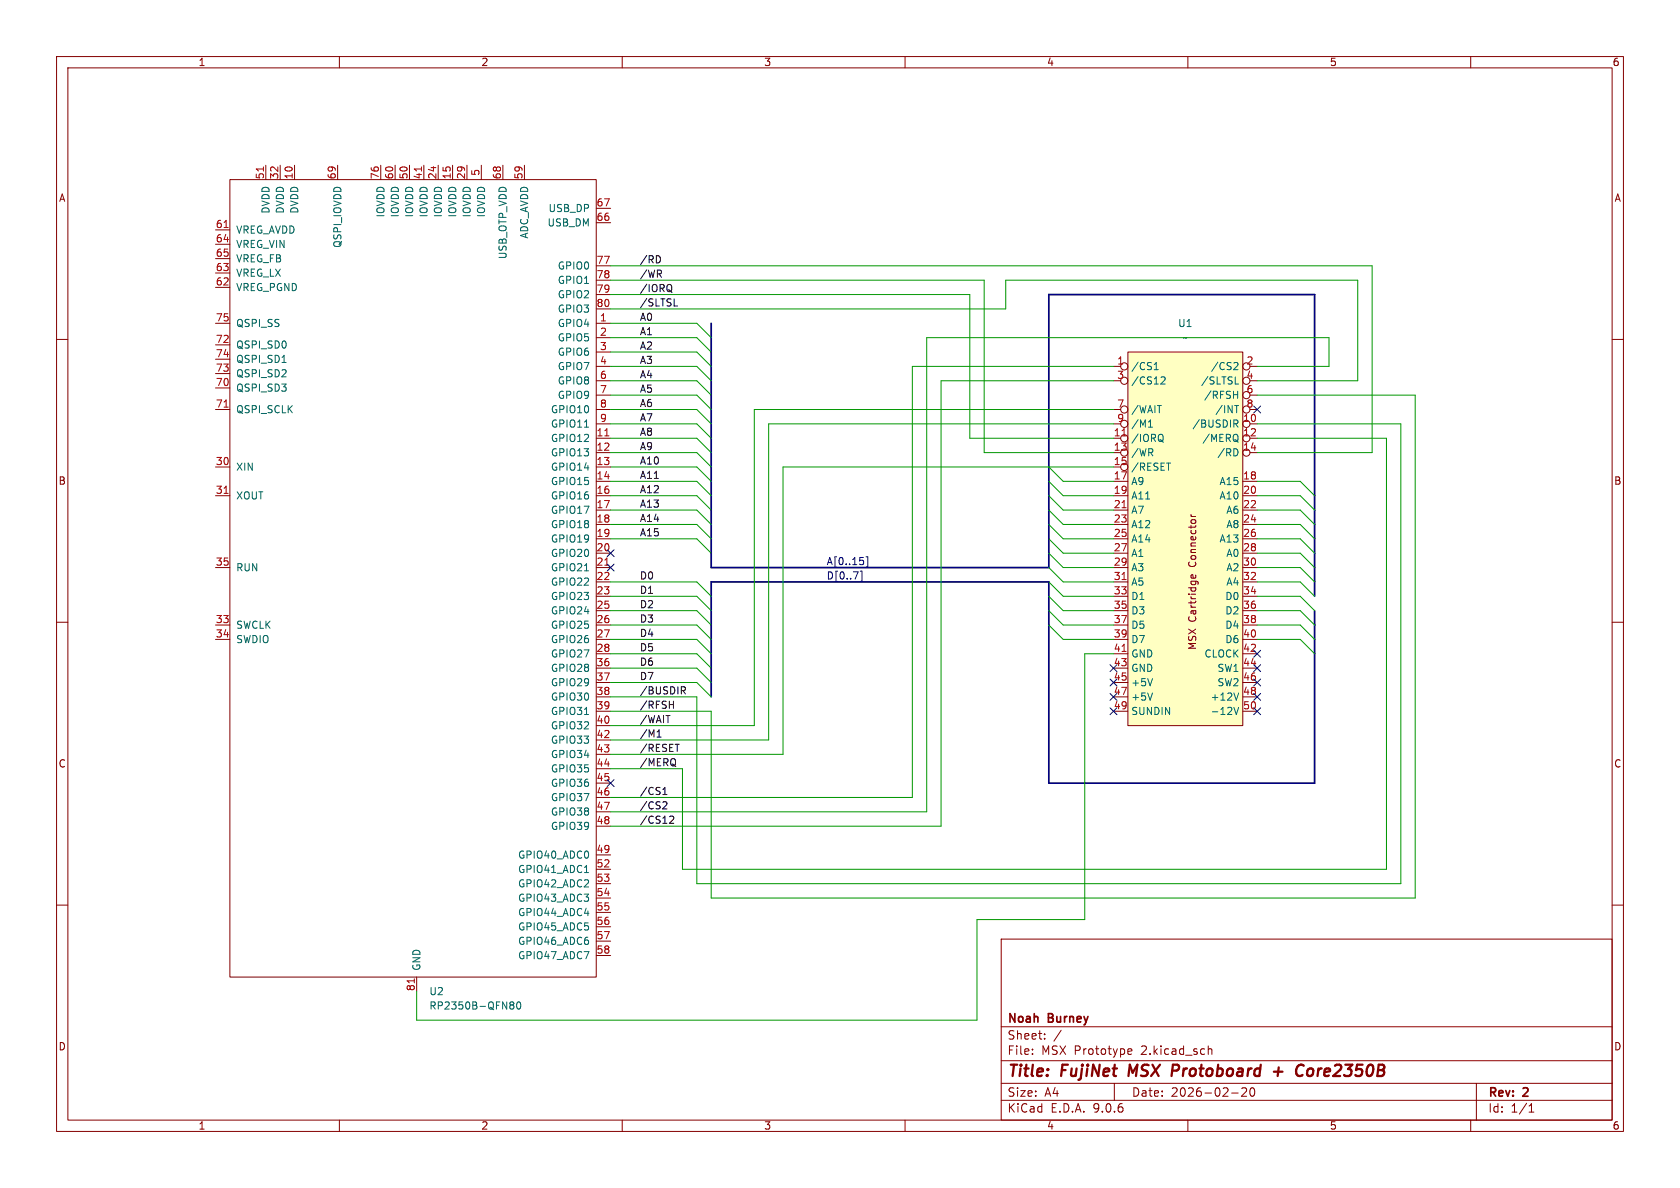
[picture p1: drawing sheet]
<svg xmlns="http://www.w3.org/2000/svg" width="297mm" height="210mm" viewBox="0 0 297 210" stroke-linecap="round" stroke-linejoin="round" font-family="sans-serif">
<g fill="none" stroke="#840000" stroke-width=".18">
<path d="M10 10h277v190h-277zM12 12h273v186h-273zM60 10v2M110 10v2M160 10v2M210 10v2M260 10v2M40.6 31.8h64.8v140.9h-64.8zM47 29.2v2.6M49.5 29.2v2.6M52.1 29.2v2.6M59.7 29.2v2.6"/>
<path d="M67.3 29.2v2.6M69.8 29.2v2.6M72.4 29.2v2.6M74.9 29.2v2.6M77.5 29.2v2.6M80 29.2v2.6M82.5 29.2v2.6M85.1 29.2v2.6M88.9 29.2v2.6M92.7 29.2v2.6M105.4 36.8h2.5M105.4 39.4h2.5"/>
<path d="M38.1 40.6h2.5M38.1 43.2h2.5M38.1 45.7h2.5M38.1 48.3h2.5M38.1 50.8h2.5M38.1 57.2h2.5M105.4 57.2h2.5M105.4 47h2.5M105.4 49.5h2.5M105.4 52.1h2.5M105.4 54.6h2.5M105.4 59.7h2.5"/>
<path d="M10 60h2M38.1 61h2.5M38.1 63.5h2.5M38.1 66h2.5M38.1 68.6h2.5M38.1 72.4h2.5M105.4 72.4h2.5M105.4 62.2h2.5M105.4 64.8h2.5M105.4 67.3h2.5M105.4 69.9h2.5M105.4 74.9h2.5"/>
<path d="M105.4 77.5h2.5M285 60h2M38.1 82.6h2.5M38.1 87.6h2.5M105.4 82.6h2.5M105.4 87.6h2.5M105.4 80h2.5M105.4 85.1h2.5M105.4 90.2h2.5M105.4 92.7h2.5M105.4 95.3h2.5M105.4 97.8h2.5"/>
<path d="M10 110h2M38.1 100.3h2.5M38.1 110.5h2.5M38.1 113h2.5M105.4 100.3h2.5M105.4 110.5h2.5M105.4 113h2.5M105.4 102.9h2.5M105.4 105.4h2.5M105.4 108h2.5M105.4 115.6h2.5M105.4 118.1h2.5"/>
<path d="M285 110h2M105.4 120.7h2.5M105.4 123.2h2.5M105.4 125.7h2.5M105.4 128.3h2.5M105.4 130.8h2.5M105.4 133.4h2.5M105.4 135.9h2.5M105.4 138.4h2.5M105.4 141h2.5M105.4 143.5h2.5M105.4 146.1h2.5"/>
<path d="M105.4 151.1h2.5M105.4 153.7h2.5M105.4 156.2h2.5M105.4 158.8h2.5M10 160h2M73.7 172.7v2.6M105.4 161.3h2.5M105.4 163.8h2.5M105.4 166.4h2.5M105.4 168.9h2.5M177 166h108v32h-108zM285 160h2"/>
<path d="M60 198v2M110 198v2M160 198v2M177 194.5h108M177 191.5h108M177 187.5h108M177 181.5h108M182.5 186.3v.1M182.5 185.5v.1M184.7 183.6v.1M184.7 182.8v.1M187.6 182.1l-1.3 2"/>
<path d="M197 191.5v3M199.5 186.3h.5M199.5 185.5l.4-.1 .2 .4-.7 .1M210 198v2M213.6 185.5l.2-.1 .4 .1v.9M213.6 184.9v1.5M217.7 193.2h1.2M219.5 192.4l.6-.1 .2 .1 .1 .3-.9 1.1h.9M221.1 192.4l.2-.1a.81 .81 0 0 1 .6 .6 .81 .81 0 0 1-.3 .8l-.1 .1a.81 .81 0 0 1-.4-1.4zM260 198v2M261 191.5v6.5M270.3 196.6h.9"/>
<path d="M270.3 195.5l.4-.4v1.5"/>
</g>
<path d="M199.7 188.2l-.2 2M207.4 188.2h.7M208.2 189.2l-1 .1M225.2 189.4h1.5M226.1 188.7l-.2 1.5M230.3 190l-.1 .1M230.5 188.4a.73 .73 0 0 0-1.2 .3M231.8 188.9a.62 .62 0 0 0-.7 .4v.7a.52 .52 0 0 0 .8 .1" fill="none" stroke="#840000" stroke-width=".4"/>
<path d="M46.6 29.5v.7M74.5 29.5v.7M39.6 40.2h.7M39.6 72h.7M106.9 77.1h.7M39.6 87.2h.7M106.9 99.9h.7M73.2 173v.7" fill="none" stroke="#a90000" stroke-width=".18"/>
<path d="M49.9 64.1h.7M103.3 75.5h.8M103.3 100.9h.8M103.3 126.3h.8M103.3 154.2h.8M90.2 177.5l.2 .2M90.2 177.2l.2-.1 .3 .1 .2 .2-.3 .3M90.4 177.7h.2M90.4 177.7l-.2 .1M90.6 177.7l.3 .2-.1 .4-.2 .1-.4-.1M91.5 177.2l.1-.1a.68 .68 0 0 1 .5 .6 .68 .68 0 0 1-.5 .7l-.1-.1-.2-.4z" fill="none" stroke="#006464" stroke-width=".18"/>
<path d="M199.4 62.2h20.3v66.1h-20.3z" fill="#ffffc2"/>
<g fill="none" stroke="#840000" stroke-width=".18">
<path d="M196.8 64.8h1.3M196.8 67.3h1.3M196.8 72.4h1.3M196.8 74.9h1.3M199.4 62.2h20.3v66.1h-20.3zM221 64.8h1.2M221 67.3h1.2M221 72.4h1.2M221 74.9h1.2M221 69.9h1.2M221 77.5h1.2M196.8 85.1h2.6"/>
<path d="M196.8 87.6h2.6M196.8 90.2h2.6M196.8 92.7h2.6M196.8 95.3h2.6M196.8 97.8h2.6M210.6 91l.2 .3M219.7 85.1h2.5M219.7 87.6h2.5M219.7 90.2h2.5M219.7 92.7h2.5M219.7 95.3h2.5M219.7 97.8h2.5"/>
<path d="M221 80h1.2M196.8 100.3h2.6M196.8 102.9h2.6M196.8 105.4h2.6M196.8 108h2.6M196.8 110.5h2.6M196.8 113h2.6M196.8 115.6h2.6M196.8 118.1h2.6M210.6 102.1v-.3l.3-.2 .1 .6M211.3 101.7v.4M219.7 100.3h2.5"/>
<path d="M219.7 102.9h2.5M219.7 105.4h2.5M219.7 108h2.5M219.7 110.5h2.5M219.7 113h2.5M219.7 115.6h2.5M219.7 118.1h2.5M196.8 120.7h2.6M196.8 123.2h2.6M196.8 125.7h2.6M219.7 120.7h2.5M219.7 123.2h2.5"/>
<path d="M219.7 125.7h2.5"/>
<circle cx="198.8" cy="72.4" r=".63"/>
<circle cx="198.8" cy="74.9" r=".63"/>
<circle cx="198.8" cy="77.5" r=".63"/>
<circle cx="198.8" cy="64.8" r=".63"/>
<circle cx="198.8" cy="67.3" r=".63"/>
<circle cx="220.3" cy="74.9" r=".63"/>
<circle cx="220.3" cy="77.5" r=".63"/>
<circle cx="220.3" cy="64.8" r=".63"/>
<circle cx="220.3" cy="67.3" r=".63"/>
<circle cx="220.3" cy="69.8" r=".63"/>
<circle cx="220.3" cy="72.4" r=".63"/>
<circle cx="198.8" cy="80" r=".63"/>
<circle cx="198.8" cy="82.5" r=".63"/>
<circle cx="220.3" cy="80" r=".63"/>
</g>
<g fill="none" stroke="#006464" stroke-width=".18">
<path d="M203 75.5h.7M203 74.6l.4-.4v1.3M204.1 65.3h.7M204.1 64.4l.3-.3v1.2M205.3 66.7l.4-.1 .3 .4-.8 .9h.8M205.4 76.8a.9 .9 0 0 1 0 1.2l.3 .2M218.1 69.8h.7M218.1 74.2h.5l.3 .3-.2 .3-.6 .1M218.3 71.7h.7M218.3 64.1h.4l.2 .3-.8 .9h.8M218.4 67.9h.6M218.4 74.9l.5 .6"/>
<path d="M218.6 79.4l.3 .5-.3 .6M218.8 77v.9M218.8 69.2v1.2M218.8 78.1l.1 .1M206.2 81.9h.8M203.7 120l-.4 1.2M203.7 122.5l-.4 1.3M218.1 125l.5 1.3 .4-1.3M219 122.5l-.4 1.3"/>
</g>
<path d="M198.4 77.1h.7M198.4 89.8h.7M198.4 102.5h.7M198.4 115.2h.7" fill="none" stroke="#a90000" stroke-width=".18"/>
<g fill="none" stroke="#000084" stroke-width=".18">
<path d="M221.6 71.8l1.3 1.2M222.9 71.8l-1.3 1.2M107.3 99.7l1.3 1.2M107.3 97.2l1.3 1.2M108.6 99.7l-1.3 1.2M108.6 97.2l-1.3 1.2M152.6 99.2v.5M153.1 98.4h.3v1.8h-.3M152.1 101h.3v1.8h-.3M196.2 117.5l1.3 1.2M197.5 117.5l-1.3 1.2M221.6 115l1.3 1.2"/>
<path d="M221.6 117.5l1.3 1.2M222.9 115l-1.3 1.2M222.9 117.5l-1.3 1.2M107.3 137.8l1.3 1.2M108.6 137.8l-1.3 1.2M196.2 120l1.3 1.3M196.2 125.1l1.3 1.2M196.2 122.6l1.3 1.2M197.5 120l-1.3 1.3M197.5 125.1l-1.3 1.2M197.5 122.6l-1.3 1.2M221.6 125.1l1.3 1.2"/>
<path d="M221.6 120l1.3 1.3M221.6 122.6l1.3 1.2M222.9 125.1l-1.3 1.2M222.9 120l-1.3 1.3M222.9 122.6l-1.3 1.2"/>
</g>
<g fill="none" stroke="#0f0f0f" stroke-width=".18">
<path d="M116.5 45.3l.3 .5-.3 .6M118.6 50.3a.9 .9 0 0 1 0 1.2l.2 .2M119.2 54.1h.6M116.2 130.3h.7M116.2 129.4l.3-.4v1.3M117.2 139.6l.3-.4v1.3M118.3 124.6h.8M119.1 123.9v1.3M119.4 131.6h.7M119.4 135.4l.1 .1M119.4 134.3v.9M120.4 121.4h.5l.3 .2-.1 .4-.7 .1"/>
<path d="M120.8 122.1l.4 .6M117.2 140.5h.7M117.4 141.7l.4 .1 .1 .3-.8 .9h.8M118.5 144.3h.4l.2 .3-.8 .9h.8"/>
</g>
<path d="M125.7 57.2v43.1h59.7v-48.2h47v53.3M232.4 108v30.4h-47v-35.5h-59.7v20.3" fill="none" stroke="#000084" stroke-width=".3"/>
<g fill="none" stroke="#009600" stroke-width=".18">
<path d="M107.9 54.6h69.9v-5.1h62.2v17.8h-17.8M107.9 49.5h66.1v30.5h22.8M107.9 47h134.7v33h-20.4M107.9 52.1h63.5v25.4h25.4M107.9 57.2h15.3l2.5 2.5M107.9 59.7h15.3l2.5 2.5M107.9 67.3h15.3l2.5 2.6M107.9 64.8h15.3l2.5 2.5M107.9 74.9h15.3l2.5 2.6M107.9 72.4h15.3l2.5 2.5M107.9 77.5h15.3l2.5 2.5M107.9 62.2h15.3l2.5 2.6"/>
<path d="M107.9 69.9h15.3l2.5 2.5M196.8 67.3h-30.4v78.8h-58.5M196.8 72.4h-63.5v55.9h-25.4M196.8 64.8h-35.5v76.2h-53.4M196.8 74.9h-60.9v55.9h-28M222.2 74.9h25.4v81.3h-124.4v-33h-15.3M222.2 64.8h12.7v-5.1h-71.1v83.8h-55.9M222.2 77.5h22.9v76.2h-124.5v-17.8h-12.7M222.2 69.9h28v88.9h-124.5v-33.1h-17.8M107.9 82.6h15.3l2.5 2.5M107.9 80h15.3l2.5 2.6M107.9 95.3h15.3l2.5 2.5"/>
<path d="M107.9 92.7h15.3l2.5 2.6M107.9 85.1h15.3l2.5 2.5M107.9 87.6h15.3l2.5 2.6M107.9 90.2h15.3l2.5 2.5M185.4 95.3l2.6 2.5h8.8M185.4 92.7l2.6 2.6h8.8M185.4 90.2l2.6 2.5h8.8M185.4 82.6l2.6 2.5h8.8M185.4 85.1l2.6 2.5h8.8M185.4 87.6l2.6 2.6h8.8M185.4 97.8l2.6 2.5h8.8M196.8 82.6h-58.4v50.8h-30.5"/>
<path d="M222.2 97.8h7.7l2.5 2.5M222.2 95.3h7.7l2.5 2.5M222.2 92.7h7.7l2.5 2.6M222.2 85.1h7.7l2.5 2.5M222.2 87.6h7.7l2.5 2.6M222.2 90.2h7.7l2.5 2.5M107.9 113h15.3l2.5 2.6M107.9 118.1h15.3l2.5 2.6M107.9 105.4h15.3l2.5 2.6M107.9 110.5h15.3l2.5 2.5M107.9 115.6h15.3l2.5 2.5M107.9 102.9h15.3l2.5 2.5"/>
<path d="M107.9 108h15.3l2.5 2.5M185.4 110.5l2.6 2.5h8.8M185.4 102.9l2.6 2.5h8.8M185.4 108l2.6 2.5h8.8M185.4 100.3l2.6 2.6h8.8M185.4 105.4l2.6 2.6h8.8M196.8 115.6h-5v47h-19.1v17.7h-99v-5M222.2 113h7.7l2.5 2.6M222.2 105.4h7.7l2.5 2.6M222.2 110.5h7.7l2.5 2.5M222.2 102.9h7.7l2.5 2.5M222.2 100.3h7.7l2.5 2.6"/>
<path d="M222.2 108h7.7l2.5 2.5M107.9 120.7h15.3l2.5 2.5"/>
</g>
<g font-size="2.8" fill="#840000">
<text x="178" y="190.9">Title:</text>
<text x="187.7" y="190.9">FujiNet</text>
<text x="200.4" y="190.9">MSX</text>
<text x="208.8" y="190.9">Protoboard</text>
<text x="227.6" y="190.9">+</text>
<text x="232.4" y="190.9">Core2350B</text>
</g>
<g font-size="2.1" fill="#840000">
<text x="178" y="184">Sheet:</text>
<text x="178" y="181.2">Noah</text>
<text x="185.4" y="181.2">Burney</text>
<text x="178" y="186.7">File:</text>
<text x="184.1" y="186.7">MSX Prototype</text>
<text x="201.9" y="186.7">2.kicad_sch</text>
<text x="178" y="196.9">KiCad</text>
<text x="178" y="194.1">Size:</text>
<text x="184.7" y="194.1">A4</text>
<text x="185.7" y="196.9">E.D.A.</text>
<text x="193.3" y="196.9">9.0.6</text>
<text x="200" y="194.1">Date:</text>
<text x="207" y="194.1">2026-02-20</text>
<text x="263" y="194.3">Rev:</text>
<text x="263" y="196.9">Id:</text>
<text x="267.1" y="196.9">1/1</text>
<text x="269.4" y="194.3">2</text>
</g>
<g font-size="1.8" fill="#840000">
<text x="35" y="11.9">1</text>
<text x="85" y="11.9">2</text>
<text x="135" y="11.9">3</text>
<text x="185" y="11.9">4</text>
<text x="235" y="11.9">5</text>
<text x="285" y="11.9">6</text>
<text x="10.3" y="35.9">A</text>
<text x="285.3" y="35.9">A</text>
<text x="10.3" y="85.9">B</text>
<text x="285.3" y="85.9">B</text>
<text x="211.7" y="100.1" transform="rotate(-90 211.7 100.1)">Connector</text>
<text x="211.7" y="115" transform="rotate(-90 211.7 115)">MSX Cartridge</text>
<text x="10.3" y="135.9">C</text>
<text x="285.3" y="135.9">C</text>
<text x="10.3" y="185.9">D</text>
<text x="285.3" y="185.9">D</text>
<text x="35" y="199.9">1</text>
<text x="85" y="199.9">2</text>
<text x="135" y="199.9">3</text>
<text x="185" y="199.9">4</text>
<text x="235" y="199.9">5</text>
<text x="285" y="199.9">6</text>
</g>
<g font-size="1.8" fill="#a90000">
<text x="46.7" y="31.8" transform="rotate(-90 46.7 31.8)">51</text>
<text x="49.3" y="31.8" transform="rotate(-90 49.3 31.8)">32</text>
<text x="51.8" y="31.8" transform="rotate(-90 51.8 31.8)">10</text>
<text x="59.4" y="31.8" transform="rotate(-90 59.4 31.8)">69</text>
<text x="67.1" y="31.8" transform="rotate(-90 67.1 31.8)">76</text>
<text x="69.6" y="31.8" transform="rotate(-90 69.6 31.8)">60</text>
<text x="72.1" y="31.8" transform="rotate(-90 72.1 31.8)">50</text>
<text x="74.7" y="31.8" transform="rotate(-90 74.7 31.8)">41</text>
<text x="77.2" y="31.8" transform="rotate(-90 77.2 31.8)">24</text>
<text x="79.8" y="31.8" transform="rotate(-90 79.8 31.8)">15</text>
<text x="82.3" y="31.8" transform="rotate(-90 82.3 31.8)">29</text>
<text x="84.8" y="31.2" transform="rotate(-90 84.8 31.2)">5</text>
<text x="88.6" y="31.8" transform="rotate(-90 88.6 31.8)">68</text>
<text x="92.5" y="31.8" transform="rotate(-90 92.5 31.8)">59</text>
<text x="38.1" y="40.4">61</text>
<text x="105.4" y="36.6">67</text>
<text x="105.4" y="39.1">66</text>
<text x="38.1" y="42.9">64</text>
<text x="38.1" y="45.5">65</text>
<text x="105.4" y="46.7">77</text>
<text x="38.1" y="48">63</text>
<text x="38.1" y="50.5">62</text>
<text x="105.4" y="49.3">78</text>
<text x="105.4" y="51.8">79</text>
<text x="38.1" y="56.9">75</text>
<text x="105.4" y="54.4">80</text>
<text x="106" y="56.9">1</text>
<text x="106" y="59.4">2</text>
<text x="38.1" y="60.7">72</text>
<text x="38.1" y="63.2">74</text>
<text x="38.1" y="65.8">73</text>
<text x="106" y="62">3</text>
<text x="106" y="64.5">4</text>
<text x="197.4" y="64.5">1</text>
<text x="220.3" y="64.5">2</text>
<text x="38.1" y="68.3">70</text>
<text x="106" y="67.1">6</text>
<text x="106" y="69.6">7</text>
<text x="197.4" y="67.1">3</text>
<text x="220.3" y="67.1">4</text>
<text x="220.3" y="69.6">6</text>
<text x="38.1" y="72.1">71</text>
<text x="105.4" y="77.2">11</text>
<text x="106" y="72.1">8</text>
<text x="106" y="74.7">9</text>
<text x="196.8" y="77.2">11</text>
<text x="197.4" y="72.1">7</text>
<text x="197.4" y="74.7">9</text>
<text x="219.7" y="74.7">10</text>
<text x="219.7" y="77.2">12</text>
<text x="220.3" y="72.1">8</text>
<text x="38.1" y="82.3">30</text>
<text x="105.4" y="79.8">12</text>
<text x="105.4" y="82.3">13</text>
<text x="196.8" y="79.8">13</text>
<text x="196.8" y="82.3">15</text>
<text x="219.7" y="79.8">14</text>
<text x="38.1" y="87.4">31</text>
<text x="105.4" y="84.8">14</text>
<text x="105.4" y="87.4">16</text>
<text x="105.4" y="89.9">17</text>
<text x="196.8" y="84.8">17</text>
<text x="196.8" y="87.4">19</text>
<text x="196.8" y="89.9">21</text>
<text x="219.7" y="84.8">18</text>
<text x="219.7" y="87.4">20</text>
<text x="219.7" y="89.9">22</text>
<text x="105.4" y="92.5">18</text>
<text x="105.4" y="95">19</text>
<text x="196.8" y="92.5">23</text>
<text x="196.8" y="95">25</text>
<text x="219.7" y="92.5">24</text>
<text x="219.7" y="95">26</text>
<text x="38.1" y="100.1">35</text>
<text x="105.4" y="97.5">20</text>
<text x="105.4" y="100.1">21</text>
<text x="196.8" y="97.5">27</text>
<text x="196.8" y="100.1">29</text>
<text x="219.7" y="97.5">28</text>
<text x="219.7" y="100.1">30</text>
<text x="105.4" y="102.6">22</text>
<text x="105.4" y="105.2">23</text>
<text x="105.4" y="107.7">25</text>
<text x="196.8" y="102.6">31</text>
<text x="196.8" y="105.2">33</text>
<text x="196.8" y="107.7">35</text>
<text x="219.7" y="102.6">32</text>
<text x="219.7" y="105.2">34</text>
<text x="219.7" y="107.7">36</text>
<text x="38.1" y="110.2">33</text>
<text x="38.1" y="112.8">34</text>
<text x="105.4" y="110.2">26</text>
<text x="105.4" y="112.8">27</text>
<text x="196.8" y="110.2">37</text>
<text x="196.8" y="112.8">39</text>
<text x="219.7" y="110.2">38</text>
<text x="219.7" y="112.8">40</text>
<text x="105.4" y="115.3">28</text>
<text x="105.4" y="117.9">36</text>
<text x="196.8" y="115.3">41</text>
<text x="196.8" y="117.9">43</text>
<text x="219.7" y="115.3">42</text>
<text x="219.7" y="117.9">44</text>
<text x="105.4" y="120.4">37</text>
<text x="105.4" y="122.9">38</text>
<text x="105.4" y="125.5">39</text>
<text x="196.8" y="120.4">45</text>
<text x="196.8" y="122.9">47</text>
<text x="196.8" y="125.5">49</text>
<text x="219.7" y="120.4">46</text>
<text x="219.7" y="122.9">48</text>
<text x="219.7" y="125.5">50</text>
<text x="105.4" y="128">40</text>
<text x="105.4" y="130.6">42</text>
<text x="105.4" y="133.1">43</text>
<text x="105.4" y="135.6">44</text>
<text x="105.4" y="138.2">45</text>
<text x="105.4" y="140.7">46</text>
<text x="105.4" y="143.3">47</text>
<text x="105.4" y="145.8">48</text>
<text x="105.4" y="150.9">49</text>
<text x="105.4" y="153.4">52</text>
<text x="105.4" y="156">53</text>
<text x="105.4" y="158.5">54</text>
<text x="105.4" y="161">55</text>
<text x="105.4" y="163.6">56</text>
<text x="105.4" y="166.1">57</text>
<text x="105.4" y="168.7">58</text>
<text x="73.4" y="175.3" transform="rotate(-90 73.4 175.3)">81</text>
</g>
<g font-size="1.8" fill="#006464">
<text x="41.7" y="41.5">VREG_AVDD</text>
<text x="47.9" y="37.9" transform="rotate(-90 47.9 37.9)">DVDD</text>
<text x="50.4" y="37.9" transform="rotate(-90 50.4 37.9)">DVDD</text>
<text x="52.9" y="37.9" transform="rotate(-90 52.9 37.9)">DVDD</text>
<text x="68.2" y="38.5" transform="rotate(-90 68.2 38.5)">IOVDD</text>
<text x="70.7" y="38.5" transform="rotate(-90 70.7 38.5)">IOVDD</text>
<text x="73.3" y="38.5" transform="rotate(-90 73.3 38.5)">IOVDD</text>
<text x="75.8" y="38.5" transform="rotate(-90 75.8 38.5)">IOVDD</text>
<text x="78.3" y="38.5" transform="rotate(-90 78.3 38.5)">IOVDD</text>
<text x="80.9" y="38.5" transform="rotate(-90 80.9 38.5)">IOVDD</text>
<text x="83.4" y="38.5" transform="rotate(-90 83.4 38.5)">IOVDD</text>
<text x="86" y="38.5" transform="rotate(-90 86 38.5)">IOVDD</text>
<text x="96.7" y="40.2">USB_DM</text>
<text x="96.9" y="37.7">USB_DP</text>
<text x="41.7" y="44">VREG_VIN</text>
<text x="41.7" y="46.6">VREG_FB</text>
<text x="60.6" y="43.9" transform="rotate(-90 60.6 43.9)">QSPI_IOVDD</text>
<text x="89.8" y="45.9" transform="rotate(-90 89.8 45.9)">USB_OTP_VDD</text>
<text x="93.6" y="42.3" transform="rotate(-90 93.6 42.3)">ADC_AVDD</text>
<text x="98.5" y="47.9">GPIO0</text>
<text x="41.7" y="49.1">VREG_LX</text>
<text x="41.7" y="51.7">VREG_PGND</text>
<text x="98.5" y="50.4">GPIO1</text>
<text x="98.5" y="52.9">GPIO2</text>
<text x="41.7" y="58">QSPI_SS</text>
<text x="98.5" y="55.5">GPIO3</text>
<text x="98.5" y="58">GPIO4</text>
<text x="208.2" y="58">U1</text>
<text x="41.7" y="61.8">QSPI_SD0</text>
<text x="41.7" y="64.4">QSPI_SD1</text>
<text x="98.5" y="60.6">GPIO5</text>
<text x="98.5" y="63.1">GPIO6</text>
<text x="98.5" y="65.6">GPIO7</text>
<text x="199.9" y="65.6">/CS1</text>
<text x="209" y="60.6">~</text>
<text x="214" y="65.6">/CS2</text>
<text x="41.7" y="66.9">QSPI_SD2</text>
<text x="41.7" y="69.4">QSPI_SD3</text>
<text x="98.5" y="68.2">GPIO8</text>
<text x="98.5" y="70.7">GPIO9</text>
<text x="199.9" y="68.2">/CS12</text>
<text x="212.2" y="68.2">/SLTSL</text>
<text x="212.8" y="70.7">/RFSH</text>
<text x="41.7" y="73.3">QSPI_SCLK</text>
<text x="97.3" y="73.3">GPIO10</text>
<text x="97.3" y="75.8">GPIO11</text>
<text x="199.9" y="73.3">/WAIT</text>
<text x="199.9" y="75.8">/M1</text>
<text x="210.7" y="75.8">/BUSDIR</text>
<text x="214.8" y="73.3">/INT</text>
<text x="41.7" y="83.4">XIN</text>
<text x="97.3" y="78.3">GPIO12</text>
<text x="97.3" y="80.9">GPIO13</text>
<text x="97.3" y="83.4">GPIO14</text>
<text x="199.9" y="78.3">/IORQ</text>
<text x="199.9" y="80.9">/WR</text>
<text x="199.9" y="83.4">/RESET</text>
<text x="212.5" y="78.3">/MERQ</text>
<text x="215.1" y="80.9">/RD</text>
<text x="41.7" y="88.5">XOUT</text>
<text x="97.3" y="86">GPIO15</text>
<text x="97.3" y="88.5">GPIO16</text>
<text x="199.9" y="86">A9</text>
<text x="199.9" y="88.5">A11</text>
<text x="215.5" y="86">A15</text>
<text x="215.5" y="88.5">A10</text>
<text x="97.3" y="91">GPIO17</text>
<text x="97.3" y="93.6">GPIO18</text>
<text x="199.9" y="91">A7</text>
<text x="199.9" y="93.6">A12</text>
<text x="216.7" y="91">A6</text>
<text x="216.7" y="93.6">A8</text>
<text x="41.7" y="101.2">RUN</text>
<text x="97.3" y="96.1">GPIO19</text>
<text x="97.3" y="98.7">GPIO20</text>
<text x="97.3" y="101.2">GPIO21</text>
<text x="199.9" y="96.1">A14</text>
<text x="199.9" y="98.7">A1</text>
<text x="199.9" y="101.2">A3</text>
<text x="215.5" y="96.1">A13</text>
<text x="216.7" y="98.7">A0</text>
<text x="216.7" y="101.2">A2</text>
<text x="97.3" y="103.7">GPIO22</text>
<text x="97.3" y="106.3">GPIO23</text>
<text x="199.9" y="103.7">A5</text>
<text x="199.9" y="106.3">D1</text>
<text x="216.5" y="106.3">D0</text>
<text x="216.7" y="103.7">A4</text>
<text x="41.7" y="111.4">SWCLK</text>
<text x="41.7" y="113.9">SWDIO</text>
<text x="97.3" y="108.8">GPIO24</text>
<text x="97.3" y="111.4">GPIO25</text>
<text x="97.3" y="113.9">GPIO26</text>
<text x="199.9" y="108.8">D3</text>
<text x="199.9" y="111.4">D5</text>
<text x="199.9" y="113.9">D7</text>
<text x="216.5" y="108.8">D2</text>
<text x="216.5" y="111.4">D4</text>
<text x="216.5" y="113.9">D6</text>
<text x="97.3" y="116.4">GPIO27</text>
<text x="97.3" y="119">GPIO28</text>
<text x="199.9" y="116.4">GND</text>
<text x="199.9" y="119">GND</text>
<text x="212.8" y="116.4">CLOCK</text>
<text x="215.1" y="119">SW1</text>
<text x="97.3" y="121.5">GPIO29</text>
<text x="97.3" y="124.1">GPIO30</text>
<text x="199.9" y="121.5">+5V</text>
<text x="199.9" y="124.1">+5V</text>
<text x="213.9" y="124.1">+12V</text>
<text x="215.1" y="121.5">SW2</text>
<text x="97.3" y="126.6">GPIO31</text>
<text x="97.3" y="129.1">GPIO32</text>
<text x="97.3" y="131.7">GPIO33</text>
<text x="199.9" y="126.6">SUNDIN</text>
<text x="213.9" y="126.6">-12V</text>
<text x="97.3" y="134.2">GPIO34</text>
<text x="97.3" y="136.8">GPIO35</text>
<text x="97.3" y="139.3">GPIO36</text>
<text x="97.3" y="141.8">GPIO37</text>
<text x="97.3" y="144.4">GPIO38</text>
<text x="97.3" y="146.9">GPIO39</text>
<text x="91.5" y="152">GPIO40_ADC0</text>
<text x="91.5" y="154.5">GPIO41_ADC1</text>
<text x="91.5" y="157.1">GPIO42_ADC2</text>
<text x="91.5" y="159.6">GPIO43_ADC3</text>
<text x="91.5" y="162.2">GPIO44_ADC4</text>
<text x="91.5" y="164.7">GPIO45_ADC5</text>
<text x="91.5" y="167.2">GPIO46_ADC6</text>
<text x="74.5" y="171.7" transform="rotate(-90 74.5 171.7)">GND</text>
<text x="91.5" y="169.8">GPIO47_ADC7</text>
<text x="75.8" y="176.1">U2</text>
<text x="75.8" y="178.7">RP2350B-QFN80</text>
</g>
<g font-size="1.8" fill="#0f0f0f">
<text x="113" y="46.6">/RD</text>
<text x="113" y="51.7">/IORQ</text>
<text x="113" y="49.2">/WR</text>
<text x="113" y="56.8">A0</text>
<text x="113" y="59.3">A1</text>
<text x="113" y="54.3">/SLTSL</text>
<text x="113" y="61.9">A2</text>
<text x="113" y="64.4">A3</text>
<text x="113" y="67">A4</text>
<text x="113" y="69.5">A5</text>
<text x="113" y="72">A6</text>
<text x="113" y="77.1">A8</text>
<text x="113" y="74.6">A7</text>
<text x="113" y="82.2">A10</text>
<text x="113" y="79.7">A9</text>
<text x="113" y="84.7">A11</text>
<text x="113" y="87.3">A12</text>
<text x="113" y="89.8">A13</text>
<text x="113" y="94.9">A15</text>
<text x="113" y="92.4">A14</text>
<text x="113" y="102.5">D0</text>
<text x="113" y="107.6">D2</text>
<text x="113" y="105.1">D1</text>
<text x="113" y="112.7">D4</text>
<text x="113" y="110.1">D3</text>
<text x="113" y="117.8">D6</text>
<text x="113" y="115.2">D5</text>
<text x="113" y="125.4">/RFSH</text>
<text x="113" y="122.8">/BUSDIR</text>
<text x="113" y="120.3">D7</text>
<text x="113" y="130.5">/M1</text>
<text x="113" y="127.9">/WAIT</text>
<text x="113" y="133">/RESET</text>
<text x="113" y="135.5">/MERQ</text>
<text x="113" y="140.6">/CS1</text>
<text x="113" y="143.2">/CS2</text>
<text x="113" y="145.7">/CS12</text>
</g>
<g font-size="1.8" fill="#000084">
<text x="146" y="100">A[0..15]</text>
<text x="146" y="102.5">D[0..7]</text>
</g>
</svg>
